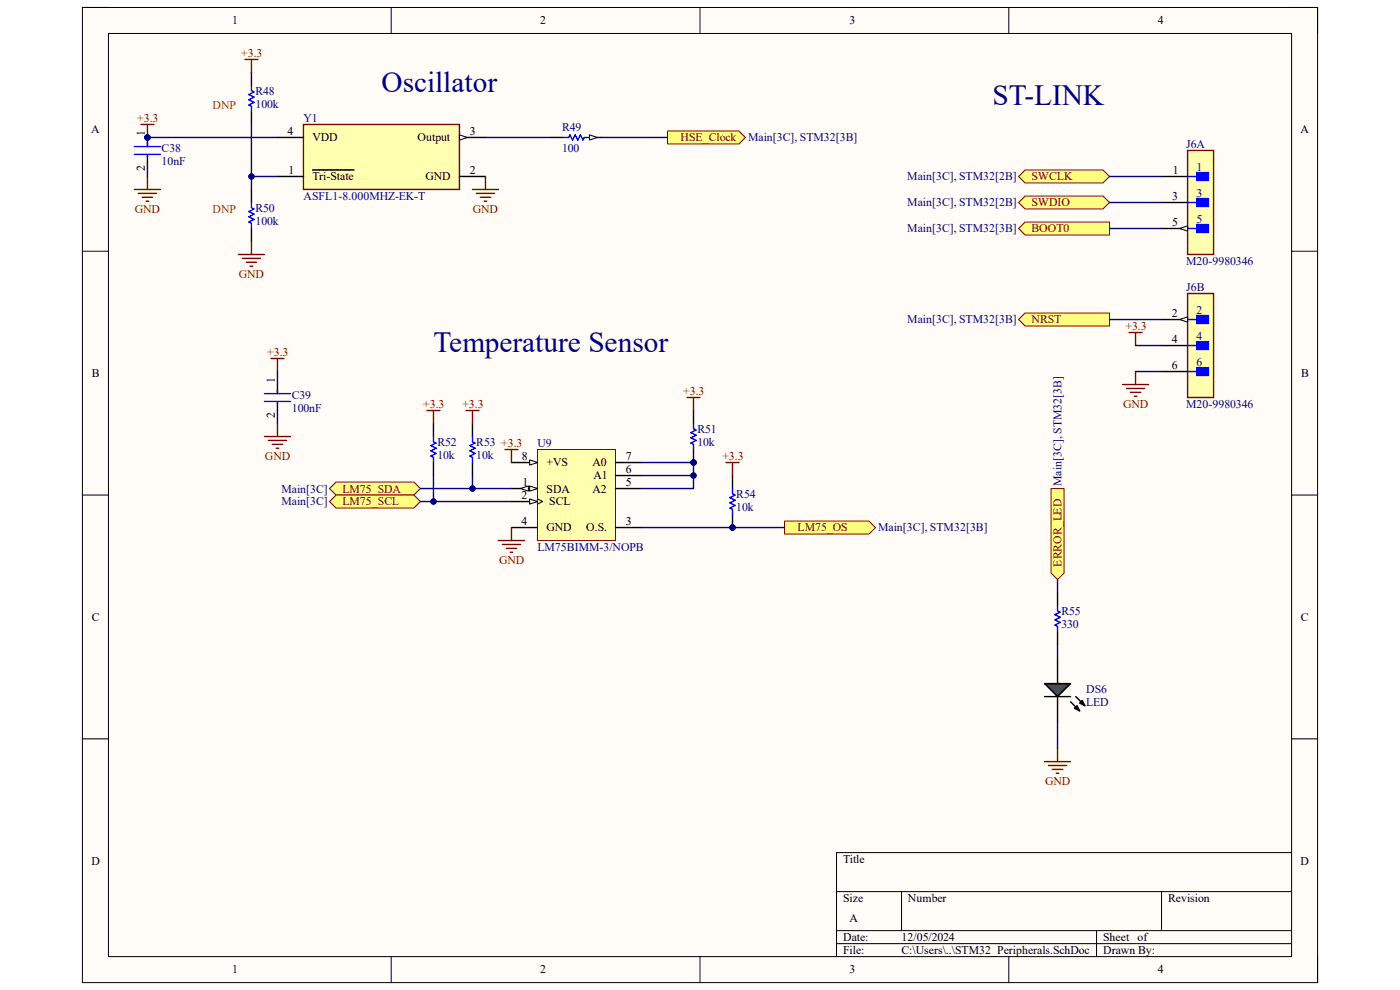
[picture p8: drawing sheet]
<svg xmlns="http://www.w3.org/2000/svg" width="297mm" height="210mm" viewBox="0 0 297 210" stroke-linecap="round" stroke-linejoin="round" font-family="sans-serif">
<path d="M17.5 1.6h262v206.8h-262z" fill-rule="evenodd" fill="#fffcf8"/>
<path d="M17.5 1.6h262v206.8h-262z" fill="none" stroke="#000" stroke-width=".21"/>
<path d="M23 7.1h251v195.8h-251z" fill-rule="evenodd" fill="#fffcf8"/>
<g fill="none" stroke="#000" stroke-width=".21">
<path d="M17.5 1.6h5.5M23 7.1h251v195.8h-251zM83 1.6v5.5M148.5 1.6v5.5M214 1.6v5.5M274 1.6h5.5v5.5M17.5 53.3h5.5M274 53.3h5.5M17.5 105h5.5M274 105h5.5M17.5 156.7h5.5M274 156.7h5.5"/>
<path d="M177.5 189.1h96.5M177.5 197.4h96.5M191.3 189.1v8.3M232.6 197.4v5.5M246.4 189.1v8.3M274 180.9h-96.5v22M83 202.9v5.5M148.5 202.9v5.5M177.5 200.2h96.5M214 202.9v5.5M279.5 202.9v5.5"/>
</g>
<path d="M64.4 26.4h33.1v13.8h-33.1z" fill-rule="evenodd" fill="#ffffb0"/>
<path d="M64.4 26.4h33.1v13.8h-33.1z" fill="none" stroke="#800000" stroke-width=".3"/>
<path d="M58.9 29.2h5.5M58.9 37.4h5.5M66.3 36.1h8.8M97.5 29.2h5.5" fill="none" stroke="#000" stroke-width=".3"/>
<path d="M97.5 28.6l1.6 .6-1.6 .5z" fill="#f8fcff"/>
<path d="M97.5 28.6l1.6 .6-1.6 .5z" fill="none" stroke="#000" stroke-width=".21"/>
<path d="M97.5 37.4h5.5" fill="none" stroke="#000" stroke-width=".3"/>
<circle cx="31.3" cy="29.2" r=".55" fill="#000080"/>
<circle cx="31.3" cy="29.2" r=".55" fill="none" stroke="#000080" stroke-width=".21"/>
<path d="M31.3 29.2v1.9" fill="none" stroke="#000" stroke-width=".3"/>
<circle cx="31.3" cy="29.2" r=".55" fill="#000080"/>
<circle cx="31.3" cy="29.2" r=".55" fill="none" stroke="#000080" stroke-width=".21"/>
<path d="M31.3 33v1.7" fill="none" stroke="#000" stroke-width=".3"/>
<path d="M28.5 31.1h5.5M28.5 32.7h5.5M31.3 30.3v.8M31.3 33v.3" fill="none" stroke="#00f" stroke-width=".3"/>
<path d="M141.6 27.8h15.2l1.4 1.4-1.4 1.3h-15.2z" fill-rule="evenodd" fill="#ffff80"/>
<path d="M141.6 27.8h15.2l1.4 1.4-1.4 1.3h-15.2z" fill="none" stroke="#800000" stroke-width=".21"/>
<path d="M125.1 29.2h2.7" fill="none" stroke="#000" stroke-width=".3"/>
<path d="M125.1 28.6l1.6 .6-1.6 .5z" fill="#f8fcff"/>
<path d="M125.1 28.6l1.6 .6-1.6 .5z" fill="none" stroke="#000" stroke-width=".21"/>
<path d="M53.3 15.4v2.7M53.3 23.6v2.8M116.8 29.2h2.7M53.3 40.2v2.8M53.3 48.5v2.7" fill="none" stroke="#000" stroke-width=".3"/>
<path d="M53.3 18.1v1.1l.6 .3-1.1 .6 1.1 .5-1.1 .6 1.1 .5-1.1 .6 .5 .2v1.1M119.5 29.2h1.1l.3-.6 .6 1.1 .5-1.1 .6 1.1 .5-1.1 .6 1.1 .3-.5h1.1M53.3 43v1.1l.6 .2-1.1 .6 1.1 .5-1.1 .6 1.1 .5-1.1 .6 .5 .3v1.1" fill="none" stroke="#00f" stroke-width=".3"/>
<path d="M52 12.6h2.7M53.3 12.6v2.8M29.9 26.4h2.8M31.3 26.4v2.8" fill="none" stroke="#800000" stroke-width=".3"/>
<circle cx="31.3" cy="29.2" r=".55" fill="#000080"/>
<circle cx="31.3" cy="29.2" r=".55" fill="none" stroke="#000080" stroke-width=".21"/>
<g fill="none" stroke="#800000" stroke-width=".3">
<path d="M31.3 37.4v2.8M103 37.4v2.8M28.5 40.2h5.5M29.3 41h3.9M30.2 41.9h2.2M31 42.7h.6M50.6 54h5.5M51.4 54.8h3.9M52.2 55.6h2.2M53.1 56.5h.5M53.3 51.2v2.8M100.2 40.2h5.5"/>
<path d="M101.1 41h3.8M101.9 41.9h2.2M102.7 42.7h.6"/>
</g>
<path d="M217.5 36.1h16.5l1.4 1.3-1.4 1.4h-16.5l-1.4-1.4z" fill-rule="evenodd" fill="#ffff80"/>
<path d="M217.5 36.1h16.5l1.4 1.3-1.4 1.4h-16.5l-1.4-1.4z" fill="none" stroke="#800000" stroke-width=".21"/>
<path d="M216.1 43l1.4-1.4h16.5l1.4 1.4-1.4 1.3h-16.5z" fill-rule="evenodd" fill="#ffff80"/>
<path d="M216.1 43l1.4-1.4h16.5l1.4 1.4-1.4 1.3h-16.5z" fill="none" stroke="#800000" stroke-width=".21"/>
<path d="M216.1 48.5l1.4-1.4h17.9v2.8h-17.9z" fill-rule="evenodd" fill="#ffff80"/>
<path d="M216.1 48.5l1.4-1.4h17.9v2.8h-17.9z" fill="none" stroke="#800000" stroke-width=".21"/>
<path d="M217.5 66.4h17.9v2.8h-17.9l-1.4-1.4z" fill-rule="evenodd" fill="#ffff80"/>
<path d="M217.5 66.4h17.9v2.8h-17.9l-1.4-1.4z" fill="none" stroke="#800000" stroke-width=".21"/>
<path d="M251.9 31.9h5.6v22.1h-5.6z" fill-rule="evenodd" fill="#ffffb0"/>
<path d="M251.9 31.9h5.6v22.1h-5.6z" fill="none" stroke="#800000" stroke-width=".3"/>
<path d="M253.9 36.6h2.5v1.7h-2.5z" fill-rule="evenodd" fill="#00f"/>
<path d="M251.9 37.4h2M253.9 36.6h2.5v1.7h-2.5z" fill="none" stroke="#00f" stroke-width=".3"/>
<path d="M253.9 42.1h2.5v1.7h-2.5z" fill-rule="evenodd" fill="#00f"/>
<path d="M251.9 43h2M253.9 42.1h2.5v1.7h-2.5z" fill="none" stroke="#00f" stroke-width=".3"/>
<path d="M253.9 47.6h2.5v1.7h-2.5z" fill-rule="evenodd" fill="#00f"/>
<path d="M251.9 48.5h2M253.9 47.6h2.5v1.7h-2.5z" fill="none" stroke="#00f" stroke-width=".3"/>
<path d="M246.4 37.4h5.5M246.4 43h5.5M246.4 48.5h5.5" fill="none" stroke="#000" stroke-width=".3"/>
<path d="M250.3 48.5l1.6-.6v1.1z" fill="#f8fcff"/>
<path d="M250.3 48.5l1.6-.6v1.1z" fill="none" stroke="#000" stroke-width=".21"/>
<path d="M251.9 62.3h5.6v22h-5.6z" fill-rule="evenodd" fill="#ffffb0"/>
<path d="M251.9 62.3h5.6v22h-5.6z" fill="none" stroke="#800000" stroke-width=".3"/>
<path d="M253.9 67h2.5v1.6h-2.5z" fill-rule="evenodd" fill="#00f"/>
<path d="M251.9 67.8h2M253.9 67h2.5v1.6h-2.5z" fill="none" stroke="#00f" stroke-width=".3"/>
<path d="M253.9 72.5h2.5v1.6h-2.5z" fill-rule="evenodd" fill="#00f"/>
<path d="M251.9 73.3h2M253.9 72.5h2.5v1.6h-2.5z" fill="none" stroke="#00f" stroke-width=".3"/>
<path d="M253.9 78h2.5v1.6h-2.5z" fill-rule="evenodd" fill="#00f"/>
<path d="M251.9 78.8h2M253.9 78h2.5v1.6h-2.5z" fill="none" stroke="#00f" stroke-width=".3"/>
<path d="M246.4 67.8h5.5" fill="none" stroke="#000" stroke-width=".3"/>
<path d="M250.3 67.8l1.6-.6v1.1z" fill="#f8fcff"/>
<path d="M250.3 67.8l1.6-.6v1.1z" fill="none" stroke="#000" stroke-width=".21"/>
<path d="M246.4 73.3h5.5M246.4 78.8h5.5" fill="none" stroke="#000" stroke-width=".3"/>
<path d="M239.5 70.5h2.8M240.9 70.5v2.8M240.9 78.8v2.8M238.1 81.6h5.6M239 82.4h3.8M239.8 83.2h2.2M240.6 84.1h.6" fill="none" stroke="#800000" stroke-width=".3"/>
<path d="M114 95.4h16.6v19.3h-16.6z" fill-rule="evenodd" fill="#ffffb0"/>
<path d="M114 95.4h16.6v19.3h-16.6z" fill="none" stroke="#800000" stroke-width=".21"/>
<path d="M108.5 103.6h5.5" fill="none" stroke="#000" stroke-width=".3"/>
<path d="M112.4 103.1l1.6 .5-1.6 .6z" fill="#f8fcff"/>
<path d="M112.4 103.1l1.6 .5-1.6 .6z" fill="none" stroke="#000" stroke-width=".21"/>
<path d="M110.4 103.6l1.7-.5v1.1z" fill="#f8fcff"/>
<path d="M110.4 103.6l1.7-.5v1.1z" fill="none" stroke="#000" stroke-width=".21"/>
<path d="M108.5 106.4h5.5" fill="none" stroke="#000" stroke-width=".3"/>
<path d="M112.4 105.8l1.6 .6-1.6 .5z" fill="#f8fcff"/>
<path d="M112.4 105.8l1.6 .6-1.6 .5zM114 105.8l1.1 .6-1.1 .5" fill="none" stroke="#000" stroke-width=".21"/>
<path d="M108.5 98.1h5.5M130.6 98.1h5.5M108.5 111.9h5.5M130.6 111.9h5.5M130.6 103.6h5.5M130.6 100.9h5.5" fill="none" stroke="#000" stroke-width=".3"/>
<path d="M112.4 97.6l1.6 .5-1.6 .6z" fill="#f8fcff"/>
<path d="M112.4 97.6l1.6 .5-1.6 .6z" fill="none" stroke="#000" stroke-width=".21"/>
<g fill="none" stroke="#800000" stroke-width=".3">
<path d="M57.5 76.1h2.7M58.9 76.1v2.7M56.1 92.6h5.5M56.9 93.4h3.9M57.8 94.3h2.2M58.6 95.1h.5M58.9 89.8v2.8M107.1 95.4h2.8M108.5 95.4v2.7M105.7 114.7h5.6M106.6 115.5h3.8M107.4 116.3h2.2"/>
<path d="M108.2 117.2h.6M108.5 111.9v2.8"/>
</g>
<path d="M58.9 81.6v1.9M58.9 85.4v1.7" fill="none" stroke="#000" stroke-width=".3"/>
<path d="M56.1 83.5h5.5M56.1 85.2h5.5M58.9 82.7v.8M58.9 85.4v.3" fill="none" stroke="#00f" stroke-width=".3"/>
<circle cx="147.1" cy="98.1" r=".55" fill="#000080"/>
<circle cx="147.1" cy="98.1" r=".55" fill="none" stroke="#000080" stroke-width=".21"/>
<path d="M147.1 87.1v2.7M147.1 95.4v2.7" fill="none" stroke="#000" stroke-width=".3"/>
<circle cx="147.1" cy="98.1" r=".55" fill="#000080"/>
<circle cx="147.1" cy="98.1" r=".55" fill="none" stroke="#000080" stroke-width=".21"/>
<path d="M147.1 89.8v1.1l.6 .3-1.1 .6 1.1 .5-1.1 .6 1.1 .5-1.1 .6 .5 .3v1.1" fill="none" stroke="#00f" stroke-width=".3"/>
<path d="M145.7 84.3h2.8M147.1 84.3v2.8" fill="none" stroke="#800000" stroke-width=".3"/>
<circle cx="155.4" cy="111.9" r=".55" fill="#000080"/>
<circle cx="155.4" cy="111.9" r=".55" fill="none" stroke="#000080" stroke-width=".21"/>
<path d="M155.4 100.9v2.7M155.4 109.2v2.7" fill="none" stroke="#000" stroke-width=".3"/>
<circle cx="155.4" cy="111.9" r=".55" fill="#000080"/>
<circle cx="155.4" cy="111.9" r=".55" fill="none" stroke="#000080" stroke-width=".21"/>
<path d="M155.4 103.6v1.1l.6 .3-1.1 .6 1.1 .5-1.1 .6 1.1 .5-1.1 .6 .5 .3v1.1" fill="none" stroke="#00f" stroke-width=".3"/>
<path d="M154 98.1h2.8M155.4 98.1v2.8" fill="none" stroke="#800000" stroke-width=".3"/>
<path d="M166.4 110.5h18l1.3 1.4-1.3 1.4h-18z" fill-rule="evenodd" fill="#ffff80"/>
<path d="M166.4 110.5h18l1.3 1.4-1.3 1.4h-18z" fill="none" stroke="#800000" stroke-width=".21"/>
<path d="M92 89.8v2.8M92 98.1v2.8M100.2 89.8v2.8M100.2 98.1v2.8" fill="none" stroke="#000" stroke-width=".3"/>
<path d="M92 92.6v1.1l.5 .3-1.1 .5 1.1 .6-1.1 .5 1.1 .6-1.1 .5 .6 .3v1.1M100.2 92.6v1.1l.6 .3-1.1 .5 1.1 .6-1.1 .5 1.1 .6-1.1 .5 .5 .3v1.1" fill="none" stroke="#00f" stroke-width=".3"/>
<path d="M90.6 87.1h2.7M92 87.1v2.7M98.9 87.1h2.7M100.2 87.1v2.7" fill="none" stroke="#800000" stroke-width=".3"/>
<path d="M69.9 103.6l1.4-1.3h16.5l1.4 1.3-1.4 1.4h-16.5z" fill-rule="evenodd" fill="#ffff80"/>
<path d="M69.9 103.6l1.4-1.3h16.5l1.4 1.3-1.4 1.4h-16.5z" fill="none" stroke="#800000" stroke-width=".21"/>
<path d="M69.9 106.4l1.4-1.4h16.5l1.4 1.4-1.4 1.4h-16.5z" fill-rule="evenodd" fill="#ffff80"/>
<path d="M69.9 106.4l1.4-1.4h16.5l1.4 1.4-1.4 1.4h-16.5z" fill="none" stroke="#800000" stroke-width=".21"/>
<path d="M224.4 139.5v5.5M224.4 147.8v5.5" fill="none" stroke="#000" stroke-width=".3"/>
<path d="M221.6 145h5.5l-2.7 2.8z" fill="#00bf00"/>
<path d="M224.4 125.7v2.8M224.4 134v2.7M221.6 145h5.5l-2.7 2.8zM221.6 147.8h5.5M227.1 148.9l1.9 1.9M228.2 147.8l2 1.9M228.5 149.7l.5 1.1-1.1-.5zM229 149.2l.6-.6 .6 1.1z" fill="none" stroke="#000" stroke-width=".3"/>
<path d="M228.5 149.7l.5 1.1-1.1-.5zM229 149.2l.6-.6 .6 1.1z" fill="#000"/>
<path d="M224.4 128.5v1.1l.5 .2-1.1 .6 1.1 .5-1.1 .6 1.1 .5-1.1 .6 .6 .3v1.1" fill="none" stroke="#00f" stroke-width=".3"/>
<path d="M224.4 158.8v2.8M221.6 161.6h5.5M222.4 162.4h3.9M223.3 163.2h2.2M224.1 164h.5" fill="none" stroke="#800000" stroke-width=".3"/>
<path d="M223 103.6h2.7v18l-1.3 1.3-1.4-1.3z" fill-rule="evenodd" fill="#ffff80"/>
<path d="M223 103.6h2.7v18l-1.3 1.3-1.4-1.3z" fill="none" stroke="#800000" stroke-width=".21"/>
<path d="M31.3 29.2h27.6" fill="none" stroke="#000080" stroke-width=".3"/>
<circle cx="31.3" cy="29.2" r=".55" fill="#000080"/>
<circle cx="31.3" cy="29.2" r=".55" fill="none" stroke="#000080" stroke-width=".21"/>
<path d="M53.3 26.4v11h5.6M103 29.2h13.8M127.8 29.2h13.8" fill="none" stroke="#000080" stroke-width=".3"/>
<circle cx="53.3" cy="37.4" r=".55" fill="#000080"/>
<circle cx="53.3" cy="37.4" r=".55" fill="none" stroke="#000080" stroke-width=".21"/>
<path d="M53.3 37.4v2.8" fill="none" stroke="#000080" stroke-width=".3"/>
<circle cx="53.3" cy="37.4" r=".55" fill="#000080"/>
<circle cx="53.3" cy="37.4" r=".55" fill="none" stroke="#000080" stroke-width=".21"/>
<path d="M31.3 34.7v2.7M235.4 37.4h11M235.4 43h11M235.4 48.5h11M58.9 78.8v2.8M235.4 67.8h11M240.9 78.8h5.5M240.9 73.3h5.5M58.9 87.1v2.7M136.1 98.1h11" fill="none" stroke="#000080" stroke-width=".3"/>
<circle cx="147.1" cy="98.1" r=".55" fill="#000080"/>
<circle cx="147.1" cy="98.1" r=".55" fill="none" stroke="#000080" stroke-width=".21"/>
<path d="M92 100.9v5.5h16.5" fill="none" stroke="#000080" stroke-width=".3"/>
<circle cx="92" cy="106.4" r=".55" fill="#000080"/>
<circle cx="92" cy="106.4" r=".55" fill="none" stroke="#000080" stroke-width=".21"/>
<path d="M100.2 100.9v2.7h8.3" fill="none" stroke="#000080" stroke-width=".3"/>
<circle cx="100.2" cy="103.6" r=".55" fill="#000080"/>
<circle cx="100.2" cy="103.6" r=".55" fill="none" stroke="#000080" stroke-width=".21"/>
<path d="M89.2 103.6h11" fill="none" stroke="#000080" stroke-width=".3"/>
<circle cx="100.2" cy="103.6" r=".55" fill="#000080"/>
<circle cx="100.2" cy="103.6" r=".55" fill="none" stroke="#000080" stroke-width=".21"/>
<path d="M89.2 106.4h2.8" fill="none" stroke="#000080" stroke-width=".3"/>
<circle cx="92" cy="106.4" r=".55" fill="#000080"/>
<circle cx="92" cy="106.4" r=".55" fill="none" stroke="#000080" stroke-width=".21"/>
<path d="M147.1 98.1v2.8h-11" fill="none" stroke="#000080" stroke-width=".3"/>
<circle cx="147.1" cy="98.1" r=".55" fill="#000080"/>
<circle cx="147.1" cy="98.1" r=".55" fill="none" stroke="#000080" stroke-width=".21"/>
<circle cx="147.1" cy="100.9" r=".55" fill="#000080"/>
<circle cx="147.1" cy="100.9" r=".55" fill="none" stroke="#000080" stroke-width=".21"/>
<path d="M147.1 100.9v2.7h-11" fill="none" stroke="#000080" stroke-width=".3"/>
<circle cx="147.1" cy="100.9" r=".55" fill="#000080"/>
<circle cx="147.1" cy="100.9" r=".55" fill="none" stroke="#000080" stroke-width=".21"/>
<path d="M136.1 111.9h19.3M224.4 122.9v2.8M224.4 136.7v2.8M224.4 153.3v5.5" fill="none" stroke="#000080" stroke-width=".3"/>
<circle cx="155.4" cy="111.9" r=".55" fill="#000080"/>
<circle cx="155.4" cy="111.9" r=".55" fill="none" stroke="#000080" stroke-width=".21"/>
<path d="M155.4 111.9h11" fill="none" stroke="#000080" stroke-width=".3"/>
<circle cx="155.4" cy="111.9" r=".55" fill="#000080"/>
<circle cx="155.4" cy="111.9" r=".55" fill="none" stroke="#000080" stroke-width=".21"/>
<g font-size="6.2" fill="#000080">
<text x="80.9" y="19.5">Oscillator</text>
<text x="210.6" y="22.3">ST-LINK</text>
<text x="91.9" y="74.7">Temperature Sensor</text>
</g>
<g font-size="2.5">
<text x="49.3" y="5.2">1</text>
<text x="114.6" y="5.2">2</text>
<text x="180.2" y="5.2">3</text>
<text x="245.6" y="5.2">4</text>
<text x="19.3" y="28.3">A</text>
<text x="30.7" y="28.9" transform="rotate(-90 30.7 28.9)">1</text>
<text x="61" y="28.6">4</text>
<text x="66.3" y="30">VDD</text>
<text x="88.6" y="30">Output</text>
<text x="99.7" y="28.6">3</text>
<text x="275.9" y="28.3">A</text>
<text x="30.7" y="36.4" transform="rotate(-90 30.7 36.4)">2</text>
<text x="61.2" y="36.9">1</text>
<text x="66.3" y="38.3">Tri-State</text>
<text x="90.3" y="38.3">GND</text>
<text x="99.7" y="36.9">2</text>
<text x="248.8" y="36.9">1</text>
<text x="248.7" y="47.9">5</text>
<text x="248.7" y="42.4">3</text>
<text x="248.6" y="67.2">2</text>
<text x="248.6" y="72.7">4</text>
<text x="19.5" y="80">B</text>
<text x="58.3" y="81.3" transform="rotate(-90 58.3 81.3)">1</text>
<text x="248.6" y="78.3">6</text>
<text x="276" y="80">B</text>
<text x="58.3" y="88.8" transform="rotate(-90 58.3 88.8)">2</text>
<text x="110.7" y="97.6">8</text>
<text x="116" y="98.9">+VS</text>
<text x="125.7" y="98.9">A0</text>
<text x="125.9" y="101.7">A1</text>
<text x="132.8" y="100.3">6</text>
<text x="132.8" y="97.6">7</text>
<text x="110.7" y="105.8">2</text>
<text x="110.9" y="103.1">1</text>
<text x="116" y="104.5">SDA</text>
<text x="116.5" y="107.2">SCL</text>
<text x="125.7" y="104.5">A2</text>
<text x="132.8" y="103.1">5</text>
<text x="110.7" y="111.3">4</text>
<text x="116" y="112.7">GND</text>
<text x="124.4" y="112.7">O.S.</text>
<text x="132.8" y="111.3">3</text>
<text x="19.5" y="131.7">C</text>
<text x="276" y="131.7">C</text>
<text x="19.4" y="183.4">D</text>
<text x="178.9" y="183">Title</text>
<text x="275.9" y="183.4">D</text>
<text x="178.9" y="191.3">Size</text>
<text x="192.6" y="191.3">Number</text>
<text x="247.8" y="191.3">Revision</text>
<text x="180.2" y="195.5">A</text>
<text x="178.9" y="199.6">Date:</text>
<text x="178.9" y="202.4">File:</text>
<text x="191.3" y="199.6">12/05/2024</text>
<text x="191.3" y="202.4">C:\Users\..\STM32_Peripherals.SchDoc</text>
<text x="234" y="202.4">Drawn By:</text>
<text x="234" y="199.6">Sheet</text>
<text x="241.4" y="199.6">of</text>
<text x="49.3" y="206.5">1</text>
<text x="114.6" y="206.5">2</text>
<text x="180.2" y="206.5">3</text>
<text x="245.6" y="206.5">4</text>
</g>
<g font-size="2.5" fill="#800000">
<text x="51.2" y="12.1">+3.3</text>
<text x="29.1" y="25.9">+3.3</text>
<text x="144.4" y="30">HSE_Clock</text>
<text x="218.8" y="38.3">SWCLK</text>
<text x="28.6" y="45.2">GND</text>
<text x="100.3" y="45.2">GND</text>
<text x="218.8" y="43.8">SWDIO</text>
<text x="218.8" y="49.3">BOOT0</text>
<text x="50.7" y="58.9">GND</text>
<text x="218.8" y="68.6">NRST</text>
<text x="238.8" y="70">+3.3</text>
<text x="56.7" y="75.5">+3.3</text>
<text x="144.9" y="83.8">+3.3</text>
<text x="89.8" y="86.5">+3.3</text>
<text x="98.1" y="86.5">+3.3</text>
<text x="238.3" y="86.5">GND</text>
<text x="56.2" y="97.6">GND</text>
<text x="153.2" y="97.6">+3.3</text>
<text x="72.6" y="104.5">LM75_SDA</text>
<text x="72.6" y="107.2">LM75_SCL</text>
<text x="169.2" y="112.7">LM75_OS</text>
<text x="105.9" y="119.6">GND</text>
<text x="225.2" y="120.2" transform="rotate(-90 225.2 120.2)">ERROR_LED</text>
<text x="221.7" y="166.5">GND</text>
</g>
<g font-size="2.5" fill="#f00">
<text x="45.1" y="23.1">DNP</text>
<text x="45.1" y="45.2">DNP</text>
</g>
<g font-size="2.5" fill="#000080">
<text x="54.2" y="20.1">R48</text>
<text x="54.2" y="22.8">100k</text>
<text x="64.4" y="25.9">Y1</text>
<text x="119.3" y="27.8">R49</text>
<text x="158.7" y="30">Main[3C], STM32[3B]</text>
<text x="34.3" y="32.2">C38</text>
<text x="34.3" y="35">10nF</text>
<text x="119.3" y="32.2">100</text>
<text x="251.7" y="31.4">J6A</text>
<text x="192.5" y="38.3">Main[3C], STM32[2B]</text>
<text x="253.9" y="36.3">1</text>
<text x="253.9" y="41.8">3</text>
<text x="54.2" y="44.9">R50</text>
<text x="54.2" y="47.6">100k</text>
<text x="64.4" y="42.4">ASFL1-8.000MHZ-EK-T</text>
<text x="192.5" y="43.8">Main[3C], STM32[2B]</text>
<text x="253.9" y="47.4">5</text>
<text x="192.5" y="49.3">Main[3C], STM32[3B]</text>
<text x="251.7" y="56.2">M20-9980346</text>
<text x="251.7" y="61.7">J6B</text>
<text x="192.5" y="68.6">Main[3C], STM32[3B]</text>
<text x="253.9" y="66.7">2</text>
<text x="253.9" y="72.2">4</text>
<text x="253.9" y="77.7">6</text>
<text x="61.9" y="84.6">C39</text>
<text x="61.9" y="87.4">100nF</text>
<text x="251.7" y="86.5">M20-9980346</text>
<text x="92.8" y="94.5">R52</text>
<text x="101" y="94.5">R53 +3.3</text>
<text x="114" y="94.8">U9</text>
<text x="148" y="91.8">R51</text>
<text x="148" y="94.5">10k</text>
<text x="92.8" y="97.3">10k</text>
<text x="101" y="97.3">10k</text>
<text x="59.7" y="104.5">Main[3C]</text>
<text x="59.7" y="107.2">Main[3C]</text>
<text x="156.2" y="105.6">R54</text>
<text x="225.2" y="103.1" transform="rotate(-90 225.2 103.1)">Main[3C], STM32[3B]</text>
<text x="156.2" y="108.3">10k</text>
<text x="186.3" y="112.7">Main[3C], STM32[3B]</text>
<text x="114" y="116.9">LM75BIMM-3/NOPB</text>
<text x="225.2" y="130.4">R55</text>
<text x="225.2" y="133.1">330</text>
<text x="230.4" y="146.9">DS6</text>
<text x="230.4" y="149.7">LED</text>
</g>
</svg>
